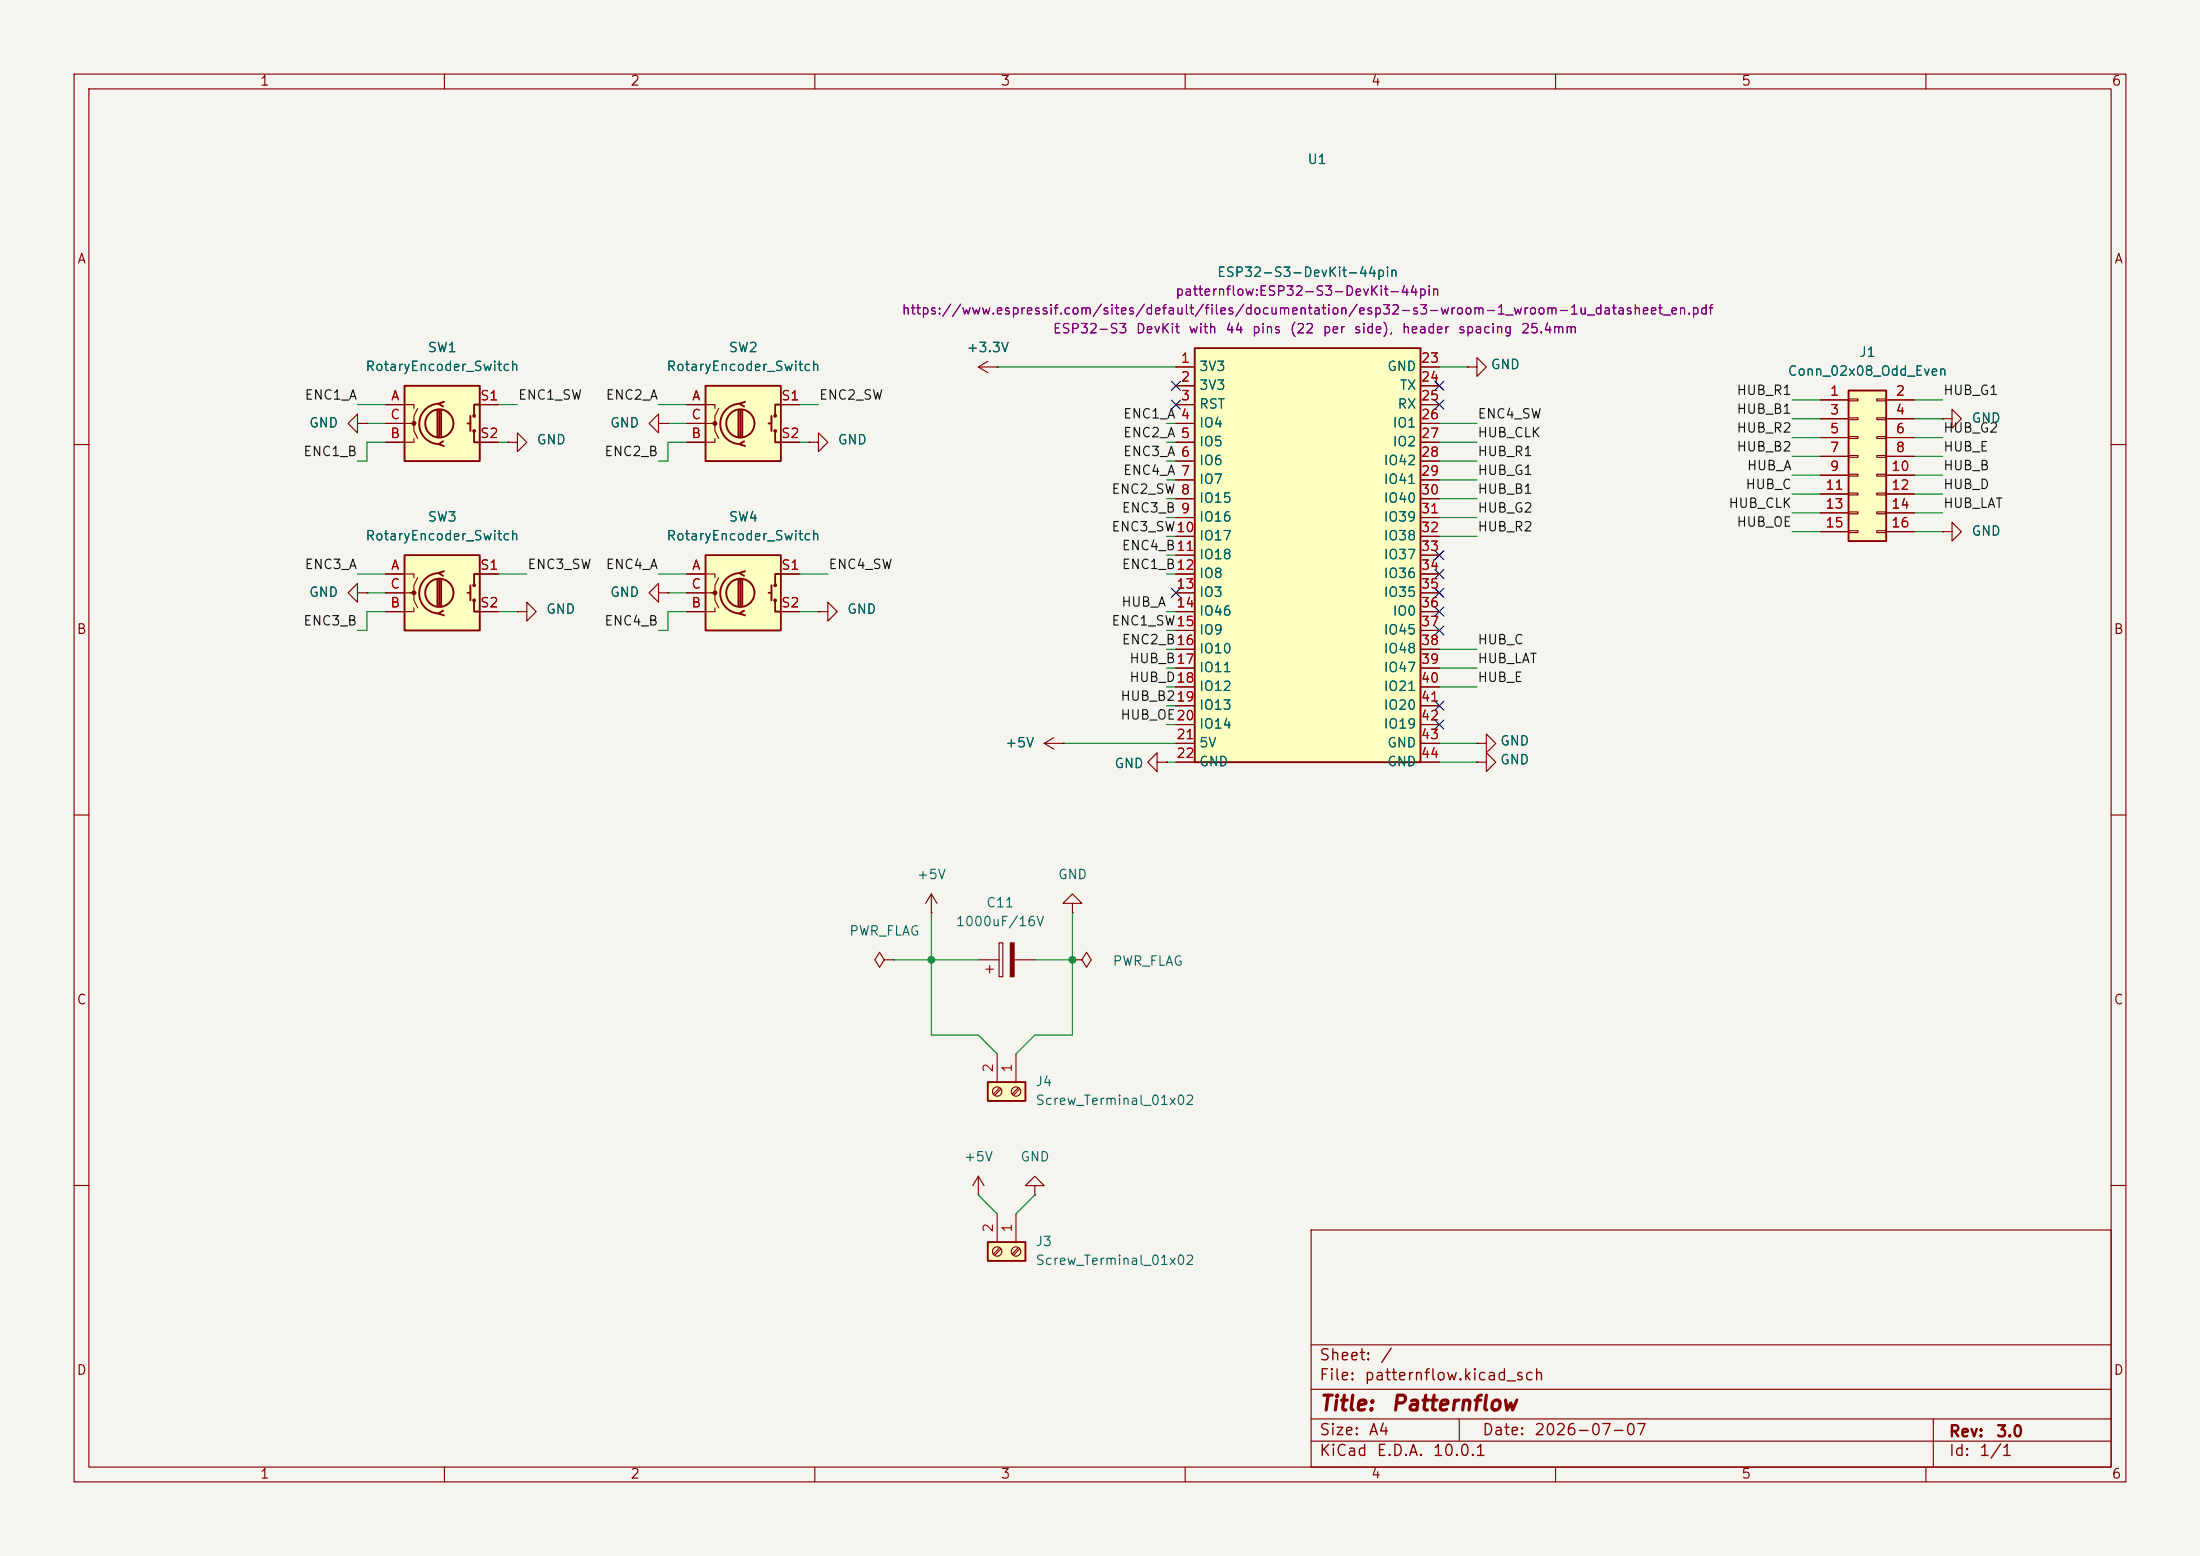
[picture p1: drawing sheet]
<svg xmlns="http://www.w3.org/2000/svg" width="297mm" height="210mm" viewBox="0 0 297 210" stroke-linecap="round" stroke-linejoin="round" font-family="sans-serif">
<path d="M0 0h297v210h-297z" fill="#f5f4ef" stroke="#f5f4ef" stroke-width=".14"/>
<g fill="none" stroke="#840000" stroke-width=".15">
<path d="M10 10h277v190h-277zM12 12h273v186h-273zM60 10v2M110 10v2M160 10v2M210 10v2M260 10v2M10 60h2M285 60h2M10 110h2M199.4 100.3h1.3v-1.2l1.2 1.2-1.2 1.3v-1.3M199.4 100.3h.1"/>
<path d="M285 110h2M10 160h2M177 166h108v32h-108zM285 160h2M60 198v2M110 198v2M160 198v2M177 194.5h108M177 191.5h108M177 187.5h108M177 181.5h108M197 191.5v3"/>
<path d="M210 198v2M260 198v2M261 191.5v6.5"/>
</g>
<path d="M133.3 167.6h5.1v2.6h-5.1z" fill="#ffffc2"/>
<path d="M133.3 167.6h5.1v2.6h-5.1z" fill="none" stroke="#840000" stroke-width=".25"/>
<g fill="none" stroke="#840000" stroke-width=".15">
<path d="M199.4 102.9h1.3v-1.3l1.2 1.3-1.2 1.2v-1.2M199.4 102.9h.1M134.6 163.8v3.8M135 168.4l-.9 .8M135.1 168.6l-.8 .8M137.2 163.8v3.8M137.5 168.4l-.8 .8M137.7 168.6l-.9 .8"/>
<circle cx="134.6" cy="168.9" r=".63"/>
<circle cx="137.2" cy="168.9" r=".63"/>
</g>
<path d="M249.6 52.7h5v20.3h-5z" fill="#ffffc2"/>
<path d="M249.6 52.7h5v20.3h-5z" fill="none" stroke="#840000" stroke-width=".25"/>
<g fill="none" stroke="#840000" stroke-width=".15">
<path d="M245.7 54h3.9M245.7 56.5h3.9M245.7 59.1h3.9M249.6 53.8h1.2v.3h-1.2zM249.6 56.4h1.2v.2h-1.2zM249.6 58.9h1.2v.3h-1.2zM253.4 53.8h1.2v.3h-1.2zM253.4 56.4h1.2v.2h-1.2zM253.4 58.9h1.2v.3h-1.2zM254.6 54h3.8M254.6 56.5h3.8M254.6 59.1h3.8"/>
<path d="M245.7 61.6h3.9M245.7 64.1h3.9M245.7 66.7h3.9M245.7 69.2h3.9M245.7 71.8h3.9M249.6 61.5h1.2v.2h-1.2zM249.6 64h1.2v.3h-1.2zM249.6 66.5h1.2v.3h-1.2zM249.6 69.1h1.2v.2h-1.2zM249.6 71.6h1.2v.3h-1.2zM253.4 61.5h1.2v.2h-1.2zM253.4 64h1.2v.3h-1.2z"/>
<path d="M253.4 66.5h1.2v.3h-1.2zM253.4 69.1h1.2v.2h-1.2zM253.4 71.6h1.2v.3h-1.2zM254.6 61.6h3.8M254.6 64.1h3.8M254.6 66.7h3.8M254.6 69.2h3.8M254.6 71.8h3.8M156.2 102.9v-1.3l-1.3 1.3 1.3 1.2v-1.2h1.3M157.5 102.9h.1M132.1 129.5h2.8M133.1 130.8h1"/>
<path d="M133.6 130.3v1M134.9 127.3h.5v4.5h-.5zM136.9 129.5h2.8"/>
</g>
<path d="M136.4 127.3h.5v4.5h-.5z" fill="#840000" stroke="#840000" stroke-width=".15"/>
<path d="M161.3 47h30.5v55.9h-30.5z" fill="#ffffc2"/>
<path d="M161.3 47h30.5v55.9h-30.5z" fill="none" stroke="#840000" stroke-width=".25"/>
<g fill="none" stroke="#840000" stroke-width=".15">
<path d="M132.1 49.5h2.5M132.1 49.5l1.2 .8M133.3 48.8l-1.2 .7M134.6 49.5h.1M158.7 49.5h2.6M158.7 52.1h2.6M158.7 54.6h2.6M158.7 57.2h2.6M158.7 59.7h2.6M191.8 49.5h2.5M191.8 52.1h2.5M191.8 54.6h2.5"/>
<path d="M191.8 57.2h2.5M191.8 59.7h2.5M262.3 56.5h1.2v-1.3l1.3 1.3-1.3 1.3v-1.3M262.3 56.5h.1M158.7 62.2h2.6M158.7 64.8h2.6M158.7 67.3h2.6M158.7 69.9h2.6M158.7 72.4h2.6M158.7 74.9h2.6M158.7 77.5h2.6M191.8 62.2h2.5"/>
<path d="M191.8 64.8h2.5M191.8 67.3h2.5M191.8 69.9h2.5M191.8 72.4h2.5M191.8 74.9h2.5M191.8 77.5h2.5M262.3 71.8h1.2v-1.3l1.3 1.3-1.3 1.2v-1.2M262.3 71.8h.1M110.5 82.6h1.3v-1.3l1.2 1.3-1.2 1.2v-1.2M110.5 82.6h.1M142.2 99.6l-1.2 .7M158.7 80h2.6"/>
<path d="M158.7 82.6h2.6M158.7 85.1h2.6M158.7 87.6h2.6M158.7 90.2h2.6M158.7 92.7h2.6M158.7 95.3h2.6M158.7 97.8h2.6M191.8 80h2.5M191.8 82.6h2.5M191.8 85.1h2.5M191.8 87.6h2.5M191.8 90.2h2.5"/>
<path d="M191.8 92.7h2.5M191.8 95.3h2.5M191.8 97.8h2.5M141 100.3h2.5M141 100.3l1.2 .8M143.5 100.3h.1M158.7 100.3h2.6M158.7 102.9h2.6M191.8 100.3h2.5M191.8 102.9h2.5M119.4 129.5l-.7-1-.6 1 .6 1.1 .7-1.1h1.2M120.6 129.5h.1"/>
<path d="M125.7 123.2h.1M125.7 120.7l-.7 1.2M125.7 120.7l.8 1.2M125.7 120.7v2.5M144.8 121.9h1.2l-1.2-1.2-1.3 1.2h1.3v1.3M144.8 123.2h.1M144.8 129.5h1.2l.7-1 .6 1-.6 1.1-.7-1.1M144.8 129.5h.1"/>
</g>
<path d="M133.3 146.1h5.1v2.5h-5.1z" fill="#ffffc2"/>
<path d="M133.3 146.1h5.1v2.5h-5.1z" fill="none" stroke="#840000" stroke-width=".25"/>
<g fill="none" stroke="#840000" stroke-width=".15">
<path d="M198.1 49.5h1.3v-1.2l1.3 1.2-1.3 1.3v-1.3M198.1 49.5h.1M132.1 158.8l-.8 1.2M132.1 158.8l.7 1.2M132.1 158.8v2.5M134.6 142.2v3.9M135 146.8l-.9 .9M135.1 147l-.8 .8M137.2 142.2v3.9M137.5 146.8l-.8 .9M137.7 147l-.9 .8M132.1 161.3h.1"/>
<path d="M139.7 160h1.3l-1.3-1.2-1.3 1.2h1.3v1.3M139.7 161.3h.1"/>
<circle cx="134.6" cy="147.3" r=".63"/>
<circle cx="137.2" cy="147.3" r=".63"/>
</g>
<path d="M54.6 74.9h10.2v10.2h-10.2z" fill="#ffffc2"/>
<g fill="none" stroke="#840000" stroke-width=".25">
<path d="M54.6 74.9h10.2v10.2h-10.2zM59.1 78.2v3.6M59.3 77.3a2.73 2.73 0 0 0-2.7 2.8 2.73 2.73 0 0 0 2.7 2.7M59.3 78.2v3.6M59.6 78.2v3.6M59.9 77.1l-.7 .2 .6 .4M63.5 79v2M64.8 77.5h-.8v1.5M59.8 82.4l-.6 .4 .7 .3M63.1 80h.4M64 81v1.6h.8"/>
<circle cx="64" cy="79" r=".13"/>
<circle cx="59.3" cy="80" r="1.9"/>
<circle cx="64" cy="81" r=".13"/>
</g>
<path d="M52.1 77.5h3.8v.5M56.4 78l-.5 1v1h-.5M64.8 77.5h2.5M52.1 80h3.8v1l.5 1M55.9 82v.6h-3.8M64.8 82.6h2.5M69.8 82.6h1.3v-1.3l1.3 1.3-1.3 1.2v-1.2M69.8 82.6h.1M88.9 80v-1.3l-1.3 1.3 1.3 1.3v-1.3h1.3M90.2 80h.1" fill="none" stroke="#840000" stroke-width=".15"/>
<circle cx="55.9" cy="80" r=".25" fill="#840000" stroke="#840000" stroke-width=".15"/>
<path d="M54.6 52.1h10.2v10.1h-10.2z" fill="#ffffc2"/>
<g fill="none" stroke="#840000" stroke-width=".25">
<path d="M54.6 52.1h10.2v10.1h-10.2zM59.1 55.4v3.5M59.3 54.5a2.73 2.73 0 0 0-2.7 2.7 2.73 2.73 0 0 0 2.7 2.7M59.3 55.4v3.5M59.6 55.4v3.5M59.8 59.6l-.6 .3 .7 .3M59.9 54.2l-.7 .3 .6 .4M63.1 57.2h.4M63.5 56.1v2.1M64 58.2v1.5h.8M64.8 54.6h-.8v1.5"/>
<circle cx="59.3" cy="57.2" r="1.9"/>
<circle cx="64" cy="56.1" r=".13"/>
<circle cx="64" cy="58.2" r=".13"/>
</g>
<g fill="none" stroke="#840000" stroke-width=".15">
<path d="M48.3 57.2v-1.3l-1.3 1.3 1.3 1.2v-1.2h1.2M49.5 57.2h.1M52.1 54.6h3.8v.5M52.1 57.2h3.8v1l.5 1M55.9 59.2v.5h-3.8M56.4 55.1l-.5 1v1.1h-.5M64.8 54.6h2.5M64.8 59.7h2.5M68.6 59.7h1.2v-1.3l1.3 1.3-1.3 1.3v-1.3M68.6 59.7h.1M88.9 57.2v-1.3l-1.3 1.3 1.3 1.2v-1.2h1.3M90.2 57.2h.1"/>
<path d="M48.3 80v-1.3l-1.3 1.3 1.3 1.3v-1.3h1.2M49.5 80h.1"/>
</g>
<circle cx="55.9" cy="57.1" r=".25" fill="#840000" stroke="#840000" stroke-width=".15"/>
<path d="M95.2 52.1h10.2v10.1h-10.2z" fill="#ffffc2"/>
<g fill="none" stroke="#840000" stroke-width=".25">
<path d="M95.2 52.1h10.2v10.1h-10.2zM99.7 55.4v3.5M99.9 54.5a2.73 2.73 0 0 0-2.7 2.7 2.73 2.73 0 0 0 2.7 2.7M99.9 55.4v3.5M100.2 55.4v3.5M100.5 59.6l-.7 .3 .8 .3M100.6 54.2l-.8 .3 .7 .4M103.8 57.2h.3M104.1 56.1v2.1M104.6 58.2v1.5h.8M105.4 54.6h-.8v1.5"/>
<circle cx="99.9" cy="57.2" r="1.9"/>
<circle cx="104.6" cy="58.2" r=".13"/>
<circle cx="104.6" cy="56.1" r=".13"/>
</g>
<path d="M92.7 54.6h3.8v.5M92.7 57.2h3.8v1l.5 1M96.5 59.2v.5h-3.8M97 55.1l-.5 1v1.1h-.5M105.4 54.6h2.5M105.4 59.7h2.5" fill="none" stroke="#840000" stroke-width=".15"/>
<circle cx="96.5" cy="57.1" r=".25" fill="#840000" stroke="#840000" stroke-width=".15"/>
<path d="M95.2 74.9h10.2v10.2h-10.2z" fill="#ffffc2"/>
<g fill="none" stroke="#840000" stroke-width=".25">
<path d="M95.2 74.9h10.2v10.2h-10.2zM99.7 78.2v3.6M99.9 77.3a2.73 2.73 0 0 0-2.7 2.8 2.73 2.73 0 0 0 2.7 2.7M99.9 78.2v3.6M100.2 78.2v3.6M100.6 77.1l-.8 .2 .7 .4M104.1 79v2M105.4 77.5h-.8v1.5M100.5 82.4l-.7 .4 .8 .3M103.8 80h.3M104.6 81v1.6h.8"/>
<circle cx="104.6" cy="79" r=".13"/>
<circle cx="99.9" cy="80" r="1.9"/>
<circle cx="104.6" cy="81" r=".13"/>
</g>
<g fill="none" stroke="#840000" stroke-width=".15">
<path d="M49.5 57.2h.1M52.1 54.6h2.5M52.1 57.2h2.5M52.1 59.7h2.5M64.8 54.6h2.5M64.8 59.7h2.5M68.6 59.7h.1M90.2 57.2h.1M92.7 54.6h2.5M92.7 57.2h2.5M92.7 59.7h2.5M105.4 54.6h2.5"/>
<path d="M105.4 59.7h2.5M109.2 59.7h1.3v-1.3l1.3 1.3-1.3 1.3v-1.3M109.2 59.7h.1M134.6 49.5h.1M158.7 49.5h2.6M158.7 52.1h2.6M158.7 54.6h2.6M158.7 57.2h2.6M158.7 59.7h2.6M191.8 49.5h2.5M191.8 52.1h2.5M191.8 54.6h2.5"/>
<path d="M191.8 57.2h2.5M191.8 59.7h2.5M198.1 49.5h.1M245.7 54h3.9M245.7 56.5h3.9M245.7 59.1h3.9M254.6 54h3.8M254.6 56.5h3.8M254.6 59.1h3.8M262.3 56.5h.1M52.1 77.5h2.5M64.8 77.5h2.5"/>
<path d="M92.7 77.5h3.8v.5M97 78l-.5 1v1h-.5M105.4 77.5h2.5M158.7 77.5h2.6M158.7 62.2h2.6M158.7 64.8h2.6M158.7 67.3h2.6M158.7 69.9h2.6M158.7 72.4h2.6M158.7 74.9h2.6M191.8 77.5h2.5M191.8 62.2h2.5"/>
<path d="M191.8 64.8h2.5M191.8 67.3h2.5M191.8 69.9h2.5M191.8 72.4h2.5M191.8 74.9h2.5M245.7 61.6h3.9M245.7 64.1h3.9M245.7 66.7h3.9M245.7 69.2h3.9M245.7 71.8h3.9M254.6 61.6h3.8M254.6 64.1h3.8"/>
<path d="M254.6 66.7h3.8M254.6 69.2h3.8M254.6 71.8h3.8M262.3 71.8h.1M49.5 80h.1M52.1 82.6h2.5M52.1 80h2.5M64.8 82.6h2.5M69.8 82.6h.1M90.2 80h.1M92.7 80h3.8v1l.5 1M96.5 82v.6h-3.8"/>
<path d="M105.4 82.6h2.5M110.5 82.6h.1M158.7 82.6h2.6M158.7 80h2.6M158.7 85.1h2.6M158.7 87.6h2.6M158.7 90.2h2.6M158.7 92.7h2.6M158.7 95.3h2.6M158.7 97.8h2.6M191.8 82.6h2.5M191.8 80h2.5"/>
<path d="M191.8 85.1h2.5M191.8 87.6h2.5M191.8 90.2h2.5M191.8 92.7h2.5M191.8 95.3h2.5M191.8 97.8h2.5M143.5 100.3h.1M157.5 102.9h.1M158.7 100.3h2.6M158.7 102.9h2.6M191.8 100.3h2.5M191.8 102.9h2.5"/>
<path d="M199.4 100.3h.1M199.4 102.9h.1"/>
</g>
<circle cx="96.5" cy="80" r=".25" fill="#840000" stroke="#840000" stroke-width=".15"/>
<g fill="none" stroke="#009600" stroke-width=".15">
<path d="M48.3 54.6h3.8M49.5 57.2h2.6M52.1 59.7h-2.6v2.5h-1.2M67.3 59.7h1.3M67.3 54.6h2.5M88.9 54.6h3.8M90.2 57.2h2.5M92.7 59.7h-2.5v2.5h-1.3M107.9 59.7h1.3M107.9 54.6h2.6M134.6 49.5h24.1M157.5 57.2h1.2"/>
<path d="M157.5 59.7h1.2M194.3 49.5h3.8M194.3 57.2h5.1M194.3 59.7h5.1M241.9 54h3.8M241.9 56.5h3.8M241.9 59.1h3.8M258.4 54h3.9M258.4 56.5h3.9M258.4 59.1h3.9M48.3 77.5h3.8M67.3 77.5h3.8"/>
<path d="M88.9 77.5h3.8M107.9 77.5h3.9M157.5 69.9h1.2M157.5 62.2h1.2M157.5 67.3h1.2M157.5 77.5h1.2M157.5 64.8h1.2M157.5 74.9h1.2M157.5 72.4h1.2M194.3 69.9h5.1M194.3 62.2h5.1M194.3 67.3h5.1"/>
<path d="M194.3 64.8h5.1M194.3 72.4h5.1M241.9 61.6h3.8M241.9 64.1h3.8M241.9 69.2h3.8M241.9 66.7h3.8M241.9 71.8h3.8M258.4 61.6h3.9M258.4 64.1h3.9M258.4 69.2h3.9M258.4 66.7h3.9M258.4 71.8h3.9"/>
<path d="M49.5 80h2.6M52.1 82.6h-2.6v2.5h-1.2M67.3 82.6h2.5M90.2 80h2.5M92.7 82.6h-2.5v2.5h-1.3M107.9 82.6h2.6M157.5 82.6h1.2M157.5 85.1h1.2M157.5 95.3h1.2M157.5 97.8h1.2M157.5 92.7h1.2M157.5 87.6h1.2"/>
<path d="M157.5 90.2h1.2M194.3 92.7h5.1M194.3 87.6h5.1M194.3 90.2h5.1M143.5 100.3h15.2M157.5 102.9h1.2M194.3 100.3h5.1M194.3 102.9h5.1M120.6 129.5h11.5M125.7 123.2v16.5h6.4l2.5 2.5M139.7 129.5h5.1M144.8 123.2v16.5h-5.1l-2.5 2.5"/>
<path d="M132.1 161.3l2.5 2.5M139.7 161.3l-2.5 2.5"/>
</g>
<g fill="none" stroke="#000084" stroke-width=".15">
<path d="M158.1 54l1.3 1.2M158.1 51.5l1.3 1.2M159.4 54l-1.3 1.2M159.4 51.5l-1.3 1.2M193.7 51.5l1.2 1.2M193.7 54l1.2 1.2M194.9 51.5l-1.2 1.2M194.9 54l-1.2 1.2M158.1 79.4l1.3 1.2M159.4 79.4l-1.3 1.2M193.7 76.9l1.2 1.2M193.7 79.4l1.2 1.2"/>
<path d="M193.7 74.3l1.2 1.2M194.9 76.9l-1.2 1.2M194.9 79.4l-1.2 1.2M194.9 74.3l-1.2 1.2M193.7 97.2l1.2 1.2M193.7 84.5l1.2 1.2M193.7 94.6l1.2 1.3M193.7 81.9l1.2 1.3M194.9 97.2l-1.2 1.2M194.9 84.5l-1.2 1.2M194.9 94.6l-1.2 1.3M194.9 81.9l-1.2 1.3"/>
</g>
<g fill="#009600" stroke="#009600" stroke-width=".14">
<circle cx="125.7" cy="129.5" r=".46"/>
<circle cx="144.8" cy="129.5" r=".46"/>
</g>
<g font-size="2" fill="#840000">
<text x="178" y="190.9">Title:</text>
<text x="187.7" y="190.9">Patternflow</text>
</g>
<g font-size="1.5" fill="#840000">
<text x="178" y="184">Sheet:</text>
<text x="186.2" y="184">/</text>
<text x="178" y="186.7">File:</text>
<text x="184.1" y="186.7">patternflow.kicad_sch</text>
<text x="178" y="196.9">KiCad</text>
<text x="178" y="194.1">Size:</text>
<text x="184.7" y="194.1">A4</text>
<text x="185.7" y="196.9">E.D.A.</text>
<text x="193.3" y="196.9">10.0.1</text>
<text x="200" y="194.1">Date:</text>
<text x="207" y="194.1">2026-07-07</text>
<text x="263" y="194.3">Rev:</text>
<text x="263" y="196.9">Id:</text>
<text x="267.1" y="196.9">1/1</text>
<text x="269.4" y="194.3">3.0</text>
</g>
<g font-size="1.3" fill="#840000">
<text x="35" y="11.9">1</text>
<text x="85" y="11.9">2</text>
<text x="135" y="11.9">3</text>
<text x="185" y="11.9">4</text>
<text x="235" y="11.9">5</text>
<text x="285" y="11.9">6</text>
<text x="10.3" y="35.9">A</text>
<text x="285.3" y="35.9">A</text>
<text x="10.3" y="85.9">B</text>
<text x="285.3" y="85.9">B</text>
<text x="10.3" y="135.9">C</text>
<text x="285.3" y="135.9">C</text>
<text x="10.3" y="185.9">D</text>
<text x="285.3" y="185.9">D</text>
<text x="35" y="199.9">1</text>
<text x="85" y="199.9">2</text>
<text x="135" y="199.9">3</text>
<text x="185" y="199.9">4</text>
<text x="235" y="199.9">5</text>
<text x="285" y="199.9">6</text>
</g>
<g font-size="1.3" fill="#006464">
<text x="176.4" y="22.5">U1</text>
<text x="164.2" y="37.7">ESP32-S3-DevKit-44pin</text>
<text x="57.7" y="47.9">SW1</text>
<text x="98.3" y="47.9">SW2</text>
<text x="130.4" y="47.9">+3.3V</text>
<text x="49.2" y="50.4">RotaryEncoder_Switch</text>
<text x="89.9" y="50.4">RotaryEncoder_Switch</text>
<text x="161.8" y="50.4">3V3</text>
<text x="161.8" y="52.9">3V3</text>
<text x="187.2" y="50.4">GND</text>
<text x="188.9" y="52.9">TX</text>
<text x="201.2" y="50.1">GND</text>
<text x="241.3" y="51">Conn_02x08_Odd_Even</text>
<text x="250.9" y="48.5">J1</text>
<text x="41.6" y="58">GND</text>
<text x="82.3" y="58">GND</text>
<text x="161.8" y="55.5">RST</text>
<text x="161.8" y="58">IO4</text>
<text x="187.9" y="58">IO1</text>
<text x="188.6" y="55.5">RX</text>
<text x="266.1" y="57.4">GND</text>
<text x="72.4" y="60.3">GND</text>
<text x="113" y="60.3">GND</text>
<text x="161.8" y="60.6">IO5</text>
<text x="161.8" y="63.1">IO6</text>
<text x="161.8" y="65.6">IO7</text>
<text x="186.7" y="63.1">IO42</text>
<text x="186.7" y="65.6">IO41</text>
<text x="187.9" y="60.6">IO2</text>
<text x="57.7" y="70.7">SW3</text>
<text x="98.3" y="70.7">SW4</text>
<text x="161.8" y="68.2">IO15</text>
<text x="161.8" y="70.7">IO16</text>
<text x="186.7" y="68.2">IO40</text>
<text x="186.7" y="70.7">IO39</text>
<text x="49.2" y="73.3">RotaryEncoder_Switch</text>
<text x="89.9" y="73.3">RotaryEncoder_Switch</text>
<text x="161.8" y="73.3">IO17</text>
<text x="161.8" y="75.8">IO18</text>
<text x="186.7" y="73.3">IO38</text>
<text x="186.7" y="75.8">IO37</text>
<text x="266.1" y="72.6">GND</text>
<text x="41.6" y="80.9">GND</text>
<text x="73.6" y="83.2">GND</text>
<text x="82.3" y="80.9">GND</text>
<text x="114.3" y="83.2">GND</text>
<text x="161.8" y="78.3">IO8</text>
<text x="161.8" y="80.9">IO3</text>
<text x="161.8" y="83.4">IO46</text>
<text x="186.7" y="78.3">IO36</text>
<text x="186.7" y="80.9">IO35</text>
<text x="187.9" y="83.4">IO0</text>
<text x="161.8" y="86">IO9</text>
<text x="161.8" y="88.5">IO10</text>
<text x="186.7" y="86">IO45</text>
<text x="186.7" y="88.5">IO48</text>
<text x="161.8" y="91">IO11</text>
<text x="161.8" y="93.6">IO12</text>
<text x="186.7" y="91">IO47</text>
<text x="186.7" y="93.6">IO21</text>
<text x="135.6" y="101.2">+5V</text>
<text x="161.8" y="96.1">IO13</text>
<text x="161.8" y="98.7">IO14</text>
<text x="161.8" y="101.2">5V</text>
<text x="186.7" y="96.1">IO20</text>
<text x="186.7" y="98.7">IO19</text>
<text x="187.2" y="101.2">GND</text>
<text x="202.4" y="100.9">GND</text>
<text x="150.4" y="104">GND</text>
<text x="161.8" y="103.7">GND</text>
<text x="187.2" y="103.7">GND</text>
<text x="202.4" y="103.5">GND</text>
<text x="123.7" y="119">+5V</text>
<text x="142.7" y="119">GND</text>
<text x="128.9" y="125.3">1000uF/16V</text>
<text x="133.1" y="122.8">C11</text>
<text x="114.6" y="126.6">PWR_FLAG</text>
<text x="150.1" y="130.7">PWR_FLAG</text>
<text x="139.7" y="146.9">J4</text>
<text x="139.7" y="149.5">Screw_Terminal_01x02</text>
<text x="130" y="157.1">+5V</text>
<text x="137.7" y="157.1">GND</text>
<text x="139.7" y="168.5">J3</text>
<text x="139.7" y="171">Screw_Terminal_01x02</text>
</g>
<g font-size="1.3" fill="#840084">
<text x="158.6" y="40.2">patternflow:ESP32-S3-DevKit-44pin</text>
<text x="121.6" y="42.8">https://www.espressif.com/sites/default/files/documentation/esp32-s3-wroom-1_wroom-1u_datasheet_en.pdf</text>
<text x="142" y="45.3">ESP32-S3</text>
<text x="153.3" y="45.3">DevKit</text>
<text x="160.4" y="45.3">with</text>
<text x="165.3" y="45.3">44</text>
<text x="168.9" y="45.3">pins</text>
<text x="174" y="45.3">(22</text>
<text x="178.5" y="45.3">per</text>
<text x="182.7" y="45.3">side),</text>
<text x="189.2" y="45.3">header</text>
<text x="196.7" y="45.3">spacing</text>
<text x="205.2" y="45.3">25.4mm</text>
</g>
<g font-size="1.3" fill="#a90000">
<text x="159.3" y="49.3">1</text>
<text x="159.3" y="51.8">2</text>
<text x="191.7" y="49.3">23</text>
<text x="191.7" y="51.8">24</text>
<text x="246.9" y="53.7">1</text>
<text x="255.8" y="53.7">2</text>
<text x="52.6" y="59.4">B</text>
<text x="52.6" y="56.9">C</text>
<text x="52.7" y="54.4">A</text>
<text x="64.7" y="54.4">S1</text>
<text x="64.7" y="59.4">S2</text>
<text x="93.2" y="59.4">B</text>
<text x="93.2" y="56.9">C</text>
<text x="93.3" y="54.4">A</text>
<text x="105.4" y="54.4">S1</text>
<text x="105.4" y="59.4">S2</text>
<text x="159.3" y="54.4">3</text>
<text x="159.3" y="56.9">4</text>
<text x="159.3" y="59.4">5</text>
<text x="191.7" y="54.4">25</text>
<text x="191.7" y="56.9">26</text>
<text x="191.7" y="59.4">27</text>
<text x="246.9" y="56.3">3</text>
<text x="246.9" y="58.8">5</text>
<text x="255.8" y="56.3">4</text>
<text x="255.8" y="58.8">6</text>
<text x="159.3" y="62">6</text>
<text x="159.3" y="64.5">7</text>
<text x="191.7" y="62">28</text>
<text x="191.7" y="64.5">29</text>
<text x="246.9" y="61.3">7</text>
<text x="246.9" y="63.9">9</text>
<text x="255.2" y="63.9">10</text>
<text x="255.8" y="61.3">8</text>
<text x="159.3" y="67.1">8</text>
<text x="159.3" y="69.6">9</text>
<text x="191.7" y="67.1">30</text>
<text x="191.7" y="69.6">31</text>
<text x="246.3" y="66.4">11</text>
<text x="246.3" y="69">13</text>
<text x="246.3" y="71.5">15</text>
<text x="255.2" y="66.4">12</text>
<text x="255.2" y="69">14</text>
<text x="255.2" y="71.5">16</text>
<text x="52.7" y="77.2">A</text>
<text x="64.7" y="77.2">S1</text>
<text x="93.3" y="77.2">A</text>
<text x="105.4" y="77.2">S1</text>
<text x="158.7" y="72.1">10</text>
<text x="158.7" y="74.7">11</text>
<text x="158.7" y="77.2">12</text>
<text x="191.7" y="72.1">32</text>
<text x="191.7" y="74.7">33</text>
<text x="191.7" y="77.2">34</text>
<text x="52.6" y="82.3">B</text>
<text x="52.6" y="79.8">C</text>
<text x="64.7" y="82.3">S2</text>
<text x="93.2" y="82.3">B</text>
<text x="93.2" y="79.8">C</text>
<text x="105.4" y="82.3">S2</text>
<text x="158.7" y="79.8">13</text>
<text x="158.7" y="82.3">14</text>
<text x="191.7" y="79.8">35</text>
<text x="191.7" y="82.3">36</text>
<text x="158.7" y="84.8">15</text>
<text x="158.7" y="87.4">16</text>
<text x="158.7" y="89.9">17</text>
<text x="191.7" y="84.8">37</text>
<text x="191.7" y="87.4">38</text>
<text x="191.7" y="89.9">39</text>
<text x="158.7" y="92.5">18</text>
<text x="158.7" y="95">19</text>
<text x="191.7" y="92.5">40</text>
<text x="191.7" y="95">41</text>
<text x="158.7" y="100.1">21</text>
<text x="158.7" y="97.5">20</text>
<text x="191.7" y="97.5">42</text>
<text x="191.7" y="100.1">43</text>
<text x="158.7" y="102.6">22</text>
<text x="191.7" y="102.6">44</text>
<text x="134.4" y="144.9" transform="rotate(-90 134.4 144.9)">2</text>
<text x="136.9" y="144.9" transform="rotate(-90 136.9 144.9)">1</text>
<text x="134.4" y="166.4" transform="rotate(-90 134.4 166.4)">2</text>
<text x="136.9" y="166.4" transform="rotate(-90 136.9 166.4)">1</text>
</g>
<g font-size="1.3" fill="#0f0f0f">
<text x="234.4" y="53.6">HUB_R1</text>
<text x="262.3" y="53.6">HUB_G1</text>
<text x="41" y="54.3">ENC1_A</text>
<text x="69.8" y="54.3">ENC1_SW</text>
<text x="81.7" y="54.3">ENC2_A</text>
<text x="110.5" y="54.3">ENC2_SW</text>
<text x="151.5" y="59.3">ENC2_A 5</text>
<text x="151.5" y="56.8">ENC1_A 4</text>
<text x="199.4" y="59.3">HUB_CLK</text>
<text x="199.4" y="56.8">ENC4_SW</text>
<text x="234.4" y="58.7">HUB_R2</text>
<text x="234.4" y="56.2">HUB_B1</text>
<text x="262.3" y="58.7">HUB_G2</text>
<text x="40.9" y="61.9">ENC1_B</text>
<text x="81.5" y="61.9">ENC2_B</text>
<text x="151.5" y="64.4">ENC4_A 7</text>
<text x="151.5" y="61.9">ENC3_A 6</text>
<text x="199.4" y="61.9">HUB_R1</text>
<text x="199.4" y="64.4">HUB_G1</text>
<text x="234.4" y="61.2">HUB_B2</text>
<text x="235.7" y="63.8">HUB_A</text>
<text x="262.3" y="61.2">HUB_E</text>
<text x="262.3" y="63.8">HUB_B</text>
<text x="150" y="67">ENC2_SW 8</text>
<text x="151.4" y="69.5">ENC3_B 9</text>
<text x="199.4" y="67">HUB_B1</text>
<text x="199.4" y="69.5">HUB_G2</text>
<text x="233.3" y="68.9">HUB_CLK</text>
<text x="234.4" y="71.4">HUB_OE</text>
<text x="235.6" y="66.3">HUB_C</text>
<text x="262.3" y="66.3">HUB_D</text>
<text x="262.3" y="68.9">HUB_LAT</text>
<text x="41" y="77.1">ENC3_A</text>
<text x="71.1" y="77.1">ENC3_SW</text>
<text x="81.7" y="77.1">ENC4_A</text>
<text x="111.8" y="77.1">ENC4_SW</text>
<text x="150" y="72">ENC3_SW10</text>
<text x="151.4" y="77.1">ENC1_B12</text>
<text x="151.4" y="74.6">ENC4_B11</text>
<text x="199.4" y="72">HUB_R2</text>
<text x="151.3" y="82.2">HUB_A</text>
<text x="40.9" y="84.7">ENC3_B</text>
<text x="81.5" y="84.7">ENC4_B</text>
<text x="150" y="84.7">ENC1_SW15</text>
<text x="151.4" y="87.3">ENC2_B16</text>
<text x="152.4" y="89.8">HUB_B17</text>
<text x="199.4" y="89.8">HUB_LAT</text>
<text x="199.4" y="87.3">HUB_C</text>
<text x="151.2" y="94.9">HUB_B219</text>
<text x="152.4" y="92.4">HUB_D18</text>
<text x="199.4" y="92.4">HUB_E</text>
<text x="151.2" y="97.4">HUB_OE20</text>
</g>
</svg>
